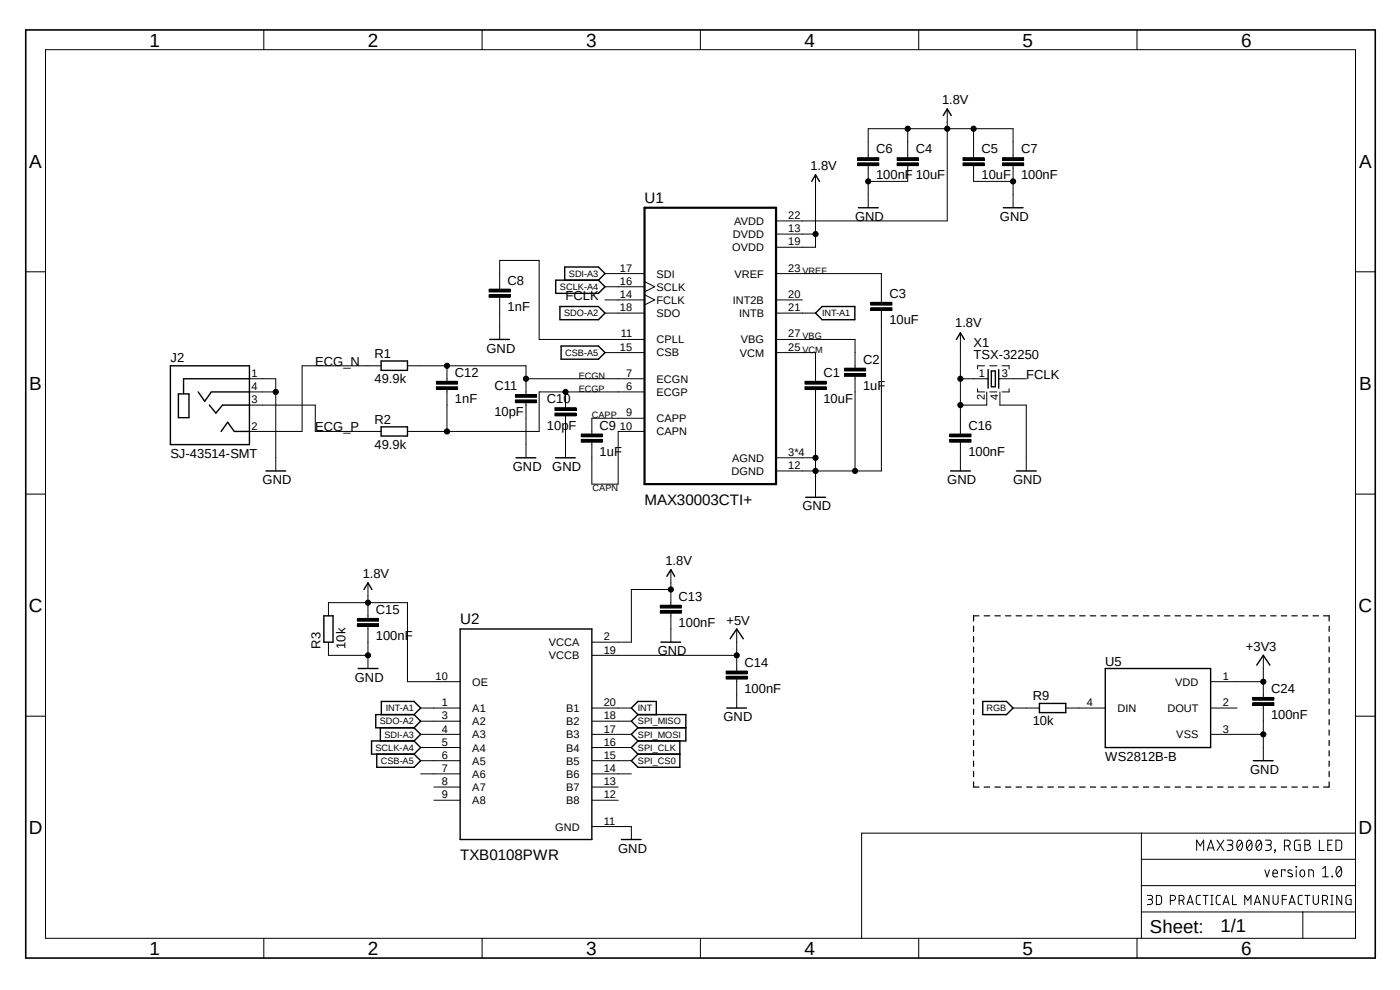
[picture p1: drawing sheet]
<svg xmlns="http://www.w3.org/2000/svg" width="297mm" height="210mm" viewBox="0 0 297 210" stroke-linecap="round" stroke-linejoin="round" font-family="sans-serif">
<path d="M4.9 6l287.2 197.9M292.1 6l-287.2 197.9" fill="none" stroke="#fff" stroke-width=".21"/>
<g fill="none" stroke="#000" stroke-width=".25">
<path d="M206.5 132.8v1.1M206.5 135v1.1M206.5 137.2v1.1M206.5 139.4v1.1M207.7 130.6h-1.2v1.1M208.8 130.6h1.2M211.1 130.6h1.1M213.3 130.6h1.2M215.6 130.6h1.1M217.8 130.6h1.1M220 130.6h1.2M222.3 130.6h1.2"/>
<path d="M224.5 130.6h1.2M226.8 130.6h1.2M229.1 130.6h1.1M231.3 130.6h1.2M233.6 130.6h1.1M235.8 130.6h1.1M238 130.6h1.2M240.3 130.6h1.2M242.6 130.6h1.1M244.8 130.6h1.2M247.1 130.6h1.1M249.3 130.6h1.1"/>
<path d="M251.5 130.6h1.2M253.8 130.6h1.2M256.1 130.6h1.1M258.3 130.6h1.2M260.6 130.6h1.1M262.8 130.6h1.1M265 130.6h1.2M267.3 130.6h1.2M269.6 130.6h1.1M271.8 130.6h1.2M274.1 130.6h1.1M276.3 130.6h1.2"/>
<path d="M278.6 130.6h1.1M280.8 130.6h1.2v1.1M282 132.8v1.1M282 135v1.1M282 137.2v1.1M282 139.4v1.1M206.5 141.6v1.1M206.5 143.8v1.1M206.5 146v1.2M206.5 148.3v1.1M206.5 150.5v1.1M206.5 152.7v1.1"/>
<path d="M206.5 154.9v1.1M206.5 157.1v1.1M206.5 159.3v1.1M282 141.6v1.1M282 143.8v1.1M282 146v1.2M282 148.3v1.1M282 150.5v1.1M282 152.7v1.1M282 154.9v1.1M282 157.1v1.1M282 159.3v1.1"/>
<path d="M206.5 161.5v1.1M206.5 163.7v1.1M206.5 165.9v1.1h1.2M208.8 167h1.2M211.1 167h1.1M213.3 167h1.2M215.6 167h1.1M217.8 167h1.1M220 167h1.2M222.3 167h1.2M224.5 167h1.2M226.8 167h1.2"/>
<path d="M229.1 167h1.1M231.3 167h1.2M233.6 167h1.1M235.8 167h1.1M238 167h1.2M240.3 167h1.2M242.6 167h1.1M244.8 167h1.2M247.1 167h1.1M249.3 167h1.1M251.5 167h1.2M253.8 167h1.2"/>
<path d="M256.1 167h1.1M258.3 167h1.2M260.6 167h1.1M262.8 167h1.1M265 167h1.2M267.3 167h1.2M269.6 167h1.1M271.8 167h1.2M274.1 167h1.1M276.3 167h1.2M278.6 167h1.1M282 161.5v1.1"/>
<path d="M282 163.7v1.1M282 165.9v1.1h-1.2"/>
</g>
<g fill="none" stroke="#000" stroke-width=".3">
<path d="M172.2 38.5l.8-1.4 .9 1.4M200.1 24.5l.9-1.4 .8 1.4M117.9 59.4h9.1l1.4 1.4-1.4 1.4h-9.1zM119.8 59.4v-2.8h7.2l1.4 1.4-1.4 1.4M182.1 44.1h4.2M212.9 44.1h4.1M36.2 77.6h16.7v16.7h-16.7zM80.9 76.6h5.5v2h-5.5zM103.9 72h4.2M118.8 65h8.2l1.4 1.4-1.4 1.4h-8.2zM119 73.4h8l1.4 1.4-1.4 1.4h-8zM173 66.4l1.4-1.4h7v2.8h-7z"/>
<path d="M202.9 72l.9-1.4 .8 1.4M209.6 78.4v3.9M210.3 78.7h.9v3.3h-.9zM211.9 78.4v3.9M37.8 83.6h2.3v5h-2.3zM42 83.1l1.4 2 1.4-2M44.4 85.9l1.4 1.7 1.4-1.7h5.7M45 83.1h7.9M46.9 91.5l1.4-1.9 1.4 1.9h3.2M52.9 80.3h-14v3.1M56.4 99.9h4.2M80.9 90.6h5.5v1.9h-5.5z"/>
<path d="M109.5 97.1h4.2M117.9 97.1h4.1M201.7 99.9h4.2M215.6 99.9h4.2M170.9 105.5h4.2M68.7 130.6h2v5.6h-2zM77.2 125.1l.9-1.4 .8 1.4M97.6 133.4h28v44.7h-28zM140.2 136.2h4.2M141.5 122.3l.8-1.4 .8 1.4M154.9 135.5l1.4-2.1 1.4 2.1M76 141.8h4.2"/>
<path d="M79.9 160v2.8h7.9l1.4-1.4-1.4-1.4M80.7 154.4v2.8M80.9 151.6v-2.8h6.9l1.4 1.4-1.4 1.4M87.8 151.6h-8.1v2.8h8.1M87.8 157.2h-9v2.8h9M87.8 154.4l1.4 1.4-1.4 1.4M87.8 157.2l1.4 1.4-1.4 1.4M87.8 151.6l1.4 1.4-1.4 1.4M135.3 154.4l-1.4 1.4 1.4 1.4M135.3 154.4h10.2M135.3 151.6h10.2v5.6h-10.2M135.3 151.6l-1.4 1.4 1.4 1.4"/>
<path d="M135.3 157.2l-1.4 1.4 1.4 1.4M135.3 160h8.9M135.3 151.6l-1.4-1.4 1.4-1.4h3.9v2.8M144.2 157.2v5.6h-8.9l-1.4-1.4 1.4-1.4M154.2 150.2h4.2M208.5 148.8h5l1.4 1.4-1.4 1.4h-5zM220.5 149.2h5.6v2h-5.6zM234.5 141.8h22.3v16.8h-22.3zM266.6 141.1l1.4-2.1 1.4 2.1M131.8 178.1h4.2M265.9 161.4h4.2"/>
</g>
<g fill="none" stroke="#000" stroke-width=".21">
<path d="M9.7 10.5h277.9v188.6h-277.9zM56 6.3v4.2M102.3 6.3v4.2M148.6 6.3v4.2M194.9 6.3v4.2M241.2 6.3v4.2M173 37.1v15.4h-8.4M181.9 34.5h4.5v.6h-4.5zM181.9 33.4h4.5v.6h-4.5zM184.2 33.4v-6.1h30.7v6.1M184.2 35.1v9M190.3 34.5h4.5v.6h-4.5z"/>
<path d="M190.3 33.4h4.5v.6h-4.5zM192.6 27.3v6.1M192.6 35.1v3.4h-8.4M201 23.1v23.8h-36.4M204.3 34.5h4.5v.6h-4.5zM204.3 33.4h4.5v.6h-4.5zM206.5 27.3v6.1M206.5 35.1v3.4h8.4M212.7 34.5h4.5v.6h-4.5zM212.7 33.4h4.5v.6h-4.5zM214.9 35.1v9M5.5 57.7h4.2"/>
<path d="M128.4 58h8.3M136.7 59.7l2.2 1.1-2.2 1.1M164.6 58h22.4v6.2M164.6 49.7h8.4M287.6 57.7h4.2M80.9 77.6h-16.8v13.9h-11.2M86.4 77.6h25.2v6.1M94.8 77.6v3.3M103.8 62.5h4.4v.6h-4.4zM103.8 61.3h4.4v.6h-4.4zM106 61.4v-6.2h8.4v16.8h22.3M106 63v9"/>
<path d="M128.4 74.8h8.3M128.4 63.6h8.3M128.4 60.8h8.3M128.4 66.4h8.3M136.7 62.5l2.2 1.1-2.2 1.1M164.6 72h16.8v6.1M164.6 74.8h8.4v6.1M164.6 63.6h5.6M164.6 66.4h8.4M179.2 79.2h4.4v.6h-4.4zM179.2 78.1h4.4v.6h-4.4zM181.4 79.8v20.1"/>
<path d="M184.7 65.3h4.5v.6h-4.5zM184.7 64.1h4.5v.6h-4.5zM187 65.8v34.1h-22.4M203.8 70.6v21.5M208.9 77.6h-1.5v.7M210 77.6h1.5M212.6 77.6h1.5v.7M52.9 85.9h14v5.6h14M52.9 80.3h5.6v19.6M52.9 83.1h5.6M92.6 82h4.5v.6h-4.5zM92.6 80.9h4.5v.6h-4.5z"/>
<path d="M94.8 82.6v8.9M109.3 84.8h4.5v.6h-4.5zM109.3 83.7h4.5v.6h-4.5zM111.6 80.3h25.1M111.6 85.4v11.7M117.7 87.6h4.5v.6h-4.5zM117.7 86.5h4.5v.6h-4.5zM120 83.1v3.4M120 88.2v8.9M123.3 93.2h4.5v.6h-4.5zM123.3 92.1h4.5v.6h-4.5zM136.7 83.1h-22.3v8.4h-28"/>
<path d="M136.7 91.5h-5.6v11.2h-5.5v-8.9M136.7 88.7h-11.1v3.4M164.6 97.1h8.4M170.8 82h4.5v.6h-4.5zM170.8 80.9h4.5v.6h-4.5zM173 82.6v22.9M201.5 93.2h4.5v.6h-4.5zM201.5 92.1h4.5v.6h-4.5zM203.8 80.3h5.8M203.8 93.8v6.1M207.4 82.5v.6h1.5M209.3 83.1v2.8h-5.5"/>
<path d="M210 83.1h1.5M211.9 80.3h5.8M212.1 83.1v2.8h5.6v14M214.1 82.5v.6h-1.5M5.5 104.8h4.2M287.6 104.8h4.2M69.7 130.6v-2.8h16.7v16.8h11.2M69.7 136.2v2.8h8.4M75.8 132.3h4.5v.6h-4.5zM75.8 131.2h4.5v.6h-4.5zM78.1 123.7v7.5M78.1 132.9v8.9"/>
<path d="M125.6 139h30.7M140.1 129.5h4.5v.6h-4.5zM140.1 128.4h4.5v.6h-4.5zM142.3 120.9v7.5M142.3 130.1v6.1M142.3 125.1h-8.4v11.1h-8.3M156.3 133.4v9M268 139v9M5.5 151.9h4.2M89.2 150.2h8.4M89.2 155.8h8.4M89.2 153h8.4"/>
<path d="M89.2 158.6h8.4M125.6 150.2h8.3M125.6 155.8h8.3M125.6 153h8.3M125.6 158.6h8.3M154.1 143.5h4.4v.6h-4.4zM154.1 142.4h4.4v.6h-4.4zM156.3 144.1v6.1M214.9 150.2h5.6M226.1 150.2h8.4M256.8 150.2h5.6M256.8 144.6h11.2"/>
<path d="M256.8 155.8h11.2M265.8 149.1h4.5v.5h-4.5zM265.8 148h4.5v.5h-4.5zM268 149.6v11.8M287.6 151.9h4.2M89.2 161.4h8.4M89.2 164.2h8.4M92 167h5.6M92 169.8h5.6M125.6 161.4h8.3M125.6 164.2h8.3M125.6 167h5.5"/>
<path d="M125.6 169.8h5.5M125.6 175.3h8.3v2.8M242.1 176.7v22.4M256.3 179.9h1.1M258.2 178.2l1.4 2.2M259.6 178.2l-1.4 2.2M260.3 178.2h.8a.49 .49 0 0 1 .4 .5 .49 .49 0 0 1-.4 .5h-.5M260.9 179.2a.61 .61 0 0 1 .7 .6 .61 .61 0 0 1-.7 .6h-.6M262.6 178.4l.4-.2a1.31 1.31 0 0 1 .2 2.2h-.2a1.42 1.42 0 0 1-.4-2zM263.5 178.7l-1 1.2M264.7 178.4l.3-.2a1.31 1.31 0 0 1 .2 2.2h-.2a1.38 1.38 0 0 1-.3-2zM265.5 178.7l-1 1.2"/>
<path d="M266.7 178.4l.4-.2a1.32 1.32 0 0 1 0 2.2 1.34 1.34 0 0 1-.4-2zM267.5 178.7l-.9 1.2M268.5 178.2h.7a.49 .49 0 0 1 .5 .5 .49 .49 0 0 1-.5 .5h-.5M269.1 179.2a.61 .61 0 0 1 .6 .6 .61 .61 0 0 1-.6 .6h-.6M272.5 179.5h.6a.61 .61 0 0 0 .6-.7 .61 .61 0 0 0-.6-.6h-.6v2.2M273.3 179.5l.4 .9M275.8 178.2l-1 .1-.1 .2-.1 1.4 .2 .4 1 .1v-1.2h-.3M276.8 178.2h.6a.49 .49 0 0 1 .5 .5 .49 .49 0 0 1-.5 .5 .61 .61 0 0 1 .6 .6 .61 .61 0 0 1-.6 .6h-.6zM276.8 179.2h.6M279.9 178.2v2.2h1M281.7 179.2h.7M282.7 178.2h-1v2.2h1"/>
<path d="M283.4 178.2h.7a.58 .58 0 0 1 .5 .6v1a.58 .58 0 0 1-.5 .6h-.7zM287.6 176.7h-104.8v22.4M56 199.1v4.1M102.3 199.1v4.1M148.6 199.1v4.1M194.9 199.1v4.1M241.2 199.1v4.1M242.1 193.5h45.5M242.1 187.9h45.5M242.1 182.3h45.5M243.4 189.9h.7a.42 .42 0 0 1 .4 .5 .42 .42 0 0 1-.4 .4h-.5M244 190.8a.55 .55 0 0 1 .5 .5 .55 .55 0 0 1-.5 .6h-.6"/>
<path d="M245.3 189.9h.6a.51 .51 0 0 1 .5 .6v.8l-.1 .4-1 .2zM248.3 191h.5a.53 .53 0 0 0 .6-.5 .53 .53 0 0 0-.6-.6h-.5v2M250.1 191h.6a.53 .53 0 0 0 .5-.5 .53 .53 0 0 0-.5-.6h-.6v2M250.8 191l.4 .9M251.8 191.9l.7-2 .7 2M252 191.4h1M253.9 180.4v-2.2l.7 1.3 .8-1.3v2.2M254.7 189.9l-.7 .1-.2 .4 .1 1.3 .4 .2h.4M255.2 189.9h1.1M255.8 189.9v2M256.1 180.4l.8-2.2 .7 2.2M256.9 191.9h.4"/>
<path d="M256.9 189.9h.4M257.1 189.9v2M258.9 189.9l-.7 .1-.2 .4 .1 1.3 .4 .2h.4M259.5 191.9l.6-2 .7 2M259.6 191.4h1M261.5 189.9v2h.8M264.1 191.9v-2l.6 1.1 .7-1.1v2M266.1 191.9l.6-2 .7 2M266.3 191.4h1M268.4 184.5l.4 1.5 .5-1.5M269.2 189.9v2l-1.1-2v2M270 185.3h1a.51 .51 0 0 0-.3-.8 .51 .51 0 0 0-.7 .5l.1 .8 .9 .2"/>
<path d="M270.1 189.9v1.4a.53 .53 0 0 0 .5 .6 .53 .53 0 0 0 .5-.6v-1.4M270.5 180.3l.1 .1zM270.6 180.4l-.2 .5M272 190.8h.9M272.6 184.8v-.3h-.7v1.5M272.9 189.9h-.9v2M273.5 191.9l.6-2 .7 2M273.6 191.4h1M274.1 184.7a.62 .62 0 0 0-.8 0v.3l.7 .4 .2 .4a.75 .75 0 0 1-1 .1M275 183.8l.1 .1zM275 184.5v1.5M276 184.7a.45 .45 0 0 1 .5-.1 .45 .45 0 0 1 .3 .4v.5a.49 .49 0 0 1-.5 .5 .49 .49 0 0 1-.5-.5v-.7z"/>
<path d="M276.3 189.9l-.7 .1-.2 .4 .1 1.3 .3 .2h.5M276.4 193.5v5.6M276.8 189.9h1.1M277.4 189.9v2M277.7 186v-1.5l.9 .2v1.3M278.6 189.9v1.4a.55 .55 0 0 0 .5 .6 .55 .55 0 0 0 .6-.6v-1.4M280.6 191h.5a.53 .53 0 0 0 .6-.5 .53 .53 0 0 0-.6-.6h-.5v2M280.6 186h1.2M280.6 184.3l.6-.5v2.2M281.2 191l.5 .9M282.4 191.9h.4M282.4 189.9h.4"/>
<path d="M282.6 185.9l.1 .1zM282.6 189.9v2M283.7 183.9h.5a1.41 1.41 0 0 1-.1 2.1 1.37 1.37 0 0 1-.4-2.1zM284.5 184.3l-1 1.2M284.6 189.9v2l-1-2v2M286.6 189.9l-.9 .1-.1 .2-.1 1.2 .2 .4 .9 .1v-1.1h-.3"/>
<circle cx="184.2" cy="38.5" r=".55"/>
<circle cx="192.6" cy="27.3" r=".55"/>
<circle cx="201" cy="27.3" r=".55"/>
<circle cx="206.5" cy="27.3" r=".55"/>
<circle cx="214.9" cy="38.5" r=".55"/>
<circle cx="173" cy="49.7" r=".55"/>
<circle cx="94.8" cy="77.6" r=".55"/>
<circle cx="58.5" cy="83.1" r=".55"/>
<circle cx="94.8" cy="91.5" r=".55"/>
<circle cx="111.6" cy="80.3" r=".55"/>
<circle cx="120" cy="83.1" r=".55"/>
<circle cx="173" cy="99.9" r=".55"/>
<circle cx="173" cy="97.1" r=".55"/>
<circle cx="181.4" cy="99.9" r=".55"/>
<circle cx="203.8" cy="85.9" r=".55"/>
<circle cx="203.8" cy="80.3" r=".55"/>
<circle cx="78.1" cy="139" r=".55"/>
<circle cx="78.1" cy="127.8" r=".55"/>
<circle cx="142.3" cy="125.1" r=".55"/>
<circle cx="156.3" cy="139" r=".55"/>
<circle cx="268" cy="144.6" r=".55"/>
<circle cx="268" cy="155.8" r=".55"/>
</g>
<path d="M5.5 6.3h286.3v196.9h-286.3z" fill="none" stroke="#000" stroke-width=".34"/>
<g fill="#000">
<path d="M181.9 34.5h4.5v.6h-4.5z" fill-rule="evenodd"/>
<path d="M181.9 33.4h4.5v.6h-4.5z" fill-rule="evenodd"/>
<path d="M190.3 34.5h4.5v.6h-4.5z" fill-rule="evenodd"/>
<path d="M190.3 33.4h4.5v.6h-4.5z" fill-rule="evenodd"/>
<path d="M204.3 34.5h4.5v.6h-4.5z" fill-rule="evenodd"/>
<path d="M204.3 33.4h4.5v.6h-4.5z" fill-rule="evenodd"/>
<path d="M212.7 34.5h4.5v.6h-4.5z" fill-rule="evenodd"/>
<path d="M212.7 33.4h4.5v.6h-4.5z" fill-rule="evenodd"/>
<path d="M103.8 62.5h4.4v.6h-4.4z" fill-rule="evenodd"/>
<path d="M103.8 61.3h4.4v.6h-4.4z" fill-rule="evenodd"/>
<path d="M179.2 79.2h4.4v.6h-4.4z" fill-rule="evenodd"/>
<path d="M179.2 78.1h4.4v.6h-4.4z" fill-rule="evenodd"/>
<path d="M184.7 65.3h4.5v.6h-4.5z" fill-rule="evenodd"/>
<path d="M184.7 64.1h4.5v.6h-4.5z" fill-rule="evenodd"/>
<path d="M92.6 82h4.5v.6h-4.5z" fill-rule="evenodd"/>
<path d="M92.6 80.9h4.5v.6h-4.5z" fill-rule="evenodd"/>
<path d="M109.3 84.8h4.5v.6h-4.5z" fill-rule="evenodd"/>
<path d="M109.3 83.7h4.5v.6h-4.5z" fill-rule="evenodd"/>
<path d="M117.7 87.6h4.5v.6h-4.5z" fill-rule="evenodd"/>
<path d="M117.7 86.5h4.5v.6h-4.5z" fill-rule="evenodd"/>
<path d="M123.3 93.2h4.5v.6h-4.5z" fill-rule="evenodd"/>
<path d="M123.3 92.1h4.5v.6h-4.5z" fill-rule="evenodd"/>
<path d="M170.8 82h4.5v.6h-4.5z" fill-rule="evenodd"/>
<path d="M170.8 80.9h4.5v.6h-4.5z" fill-rule="evenodd"/>
<path d="M201.5 93.2h4.5v.6h-4.5z" fill-rule="evenodd"/>
<path d="M201.5 92.1h4.5v.6h-4.5z" fill-rule="evenodd"/>
<path d="M75.8 132.3h4.5v.6h-4.5z" fill-rule="evenodd"/>
<path d="M75.8 131.2h4.5v.6h-4.5z" fill-rule="evenodd"/>
<path d="M140.1 129.5h4.5v.6h-4.5z" fill-rule="evenodd"/>
<path d="M140.1 128.4h4.5v.6h-4.5z" fill-rule="evenodd"/>
<path d="M154.1 143.5h4.4v.6h-4.4z" fill-rule="evenodd"/>
<path d="M154.1 142.4h4.4v.6h-4.4z" fill-rule="evenodd"/>
<path d="M265.8 149.1h4.5v.5h-4.5z" fill-rule="evenodd"/>
<path d="M265.8 148h4.5v.5h-4.5z" fill-rule="evenodd"/>
<circle cx="184.2" cy="38.5" r=".55"/>
<circle cx="192.6" cy="27.3" r=".55"/>
<circle cx="201" cy="27.3" r=".55"/>
<circle cx="206.5" cy="27.3" r=".55"/>
<circle cx="214.9" cy="38.5" r=".55"/>
<circle cx="173" cy="49.7" r=".55"/>
<circle cx="94.8" cy="77.6" r=".55"/>
<circle cx="58.5" cy="83.1" r=".55"/>
<circle cx="94.8" cy="91.5" r=".55"/>
<circle cx="111.6" cy="80.3" r=".55"/>
<circle cx="120" cy="83.1" r=".55"/>
<circle cx="173" cy="99.9" r=".55"/>
<circle cx="173" cy="97.1" r=".55"/>
<circle cx="181.4" cy="99.9" r=".55"/>
<circle cx="203.8" cy="85.9" r=".55"/>
<circle cx="203.8" cy="80.3" r=".55"/>
<circle cx="78.1" cy="139" r=".55"/>
<circle cx="78.1" cy="127.8" r=".55"/>
<circle cx="142.3" cy="125.1" r=".55"/>
<circle cx="156.3" cy="139" r=".55"/>
<circle cx="268" cy="144.6" r=".55"/>
<circle cx="268" cy="155.8" r=".55"/>
</g>
<path d="M136.7 44.1h27.9v58.6h-27.9z" fill="none" stroke="#000" stroke-width=".47"/>
<g font-size="4">
<text x="31.7" y="9.9">1</text>
<text x="78" y="9.9">2</text>
<text x="124.3" y="9.9">3</text>
<text x="170.6" y="9.9">4</text>
<text x="217" y="9.9">5</text>
<text x="263.3" y="9.9">6</text>
<text x="6.2" y="35.6">A</text>
<text x="288.3" y="35.6">A</text>
<text x="6.2" y="82.7">B</text>
<text x="288.3" y="82.7">B</text>
<text x="6.1" y="129.8">C</text>
<text x="288.2" y="129.8">C</text>
<text x="6.1" y="177">D</text>
<text x="288.2" y="177">D</text>
<text x="31.7" y="202.6">1</text>
<text x="78" y="202.6">2</text>
<text x="124.3" y="202.6">3</text>
<text x="170.6" y="202.6">4</text>
<text x="217" y="202.6">5</text>
<text x="263.3" y="202.6">6</text>
</g>
<g font-size="3.9">
<text x="244" y="197.8">Sheet:</text>
<text x="258.9" y="197.7">1/1</text>
</g>
<g font-size="3.2">
<text x="136.7" y="43">U1</text>
<text x="136.7" y="107.1">MAX30003CTI+</text>
<text x="97.6" y="132.3">U2</text>
<text x="97.6" y="182.5">TXB0108PWR</text>
</g>
<g font-size="2.8">
<text x="199.9" y="22">1.8V</text>
<text x="171.9" y="36">1.8V</text>
<text x="185.9" y="32.5">C6</text>
<text x="194.3" y="32.5">C4</text>
<text x="208.2" y="32.5">C5</text>
<text x="216.6" y="32.5">C7</text>
<text x="185.9" y="38.1">100nF 10uF</text>
<text x="208.2" y="38.1">10uF</text>
<text x="216.6" y="38.1">100nF</text>
<text x="181.4" y="46.9">GND</text>
<text x="212.1" y="46.9">GND</text>
<text x="107.7" y="66">1nF</text>
<text x="107.7" y="60.4">C8</text>
<text x="120" y="63.6">FCLK</text>
<text x="188.7" y="63.2">C3</text>
<text x="188.7" y="68.8">10uF</text>
<text x="202.6" y="69.5">1.8V</text>
<text x="36.2" y="76.7">J2</text>
<text x="66.9" y="77.6">ECG_N</text>
<text x="79.5" y="75.9">R1</text>
<text x="103.2" y="74.8">GND</text>
<text x="183.1" y="77.2">C2</text>
<text x="206.5" y="76.2">TSX-32250</text>
<text x="206.5" y="73.7">X1</text>
<text x="79.5" y="81.2">49.9k</text>
<text x="96.5" y="80">C12</text>
<text x="104.9" y="82.8">C11</text>
<text x="174.7" y="80">C1</text>
<text x="183.1" y="82.8">1uF</text>
<text x="217.7" y="80.4">FCLK</text>
<text x="79.5" y="89.9">R2</text>
<text x="96.5" y="85.6">1nF</text>
<text x="104.9" y="88.3">10pF</text>
<text x="116" y="85.6">C10</text>
<text x="174.7" y="85.6">10uF</text>
<text x="66.9" y="91.5">ECG_P</text>
<text x="79.5" y="95.2">49.9k</text>
<text x="116" y="91.1">10pF</text>
<text x="127.2" y="91.1">C9</text>
<text x="205.4" y="91.1">C16</text>
<text x="36.2" y="97.2">SJ-43514-SMT</text>
<text x="108.8" y="99.9">GND</text>
<text x="117.2" y="99.9">GND</text>
<text x="127.2" y="96.7">1uF</text>
<text x="205.4" y="96.7">100nF</text>
<text x="55.7" y="102.7">GND</text>
<text x="201" y="102.7">GND</text>
<text x="214.9" y="102.7">GND</text>
<text x="170.2" y="108.3">GND</text>
<text x="141.2" y="119.8">1.8V</text>
<text x="77" y="122.6">1.8V</text>
<text x="79.8" y="130.2">C15</text>
<text x="144" y="127.4">C13</text>
<text x="68" y="137.6" transform="rotate(-90 68 137.6)">R3</text>
<text x="73.3" y="137.6" transform="rotate(-90 73.3 137.6)">10k</text>
<text x="79.8" y="135.8">100nF</text>
<text x="144" y="133">100nF</text>
<text x="154.1" y="132.6">+5V</text>
<text x="139.5" y="139">GND</text>
<text x="157.9" y="141.4">C14</text>
<text x="234.5" y="141.3">U5</text>
<text x="264.3" y="138.2">+3V3</text>
<text x="75.3" y="144.6">GND</text>
<text x="157.9" y="147">100nF</text>
<text x="219.1" y="148.5">R9</text>
<text x="269.7" y="147">C24</text>
<text x="153.5" y="153">GND</text>
<text x="219.1" y="153.8">10k</text>
<text x="269.7" y="152.6">100nF</text>
<text x="234.5" y="161.4">WS2812B-B</text>
<text x="265.2" y="164.2">GND</text>
<text x="131.1" y="180.9">GND</text>
</g>
<g font-size="2.3">
<text x="155.7" y="47.7">AVDD</text>
<text x="167.2" y="46.5">22</text>
<text x="155.3" y="53.3">OVDD</text>
<text x="155.5" y="50.5">DVDD</text>
<text x="167.2" y="49.3">13</text>
<text x="167.2" y="52.1">19</text>
<text x="131.5" y="57.6">17</text>
<text x="139.3" y="58.9">SDI</text>
<text x="155.8" y="58.9">VREF</text>
<text x="167.2" y="57.6">23</text>
<text x="131.5" y="63.2">14</text>
<text x="131.5" y="60.4">16</text>
<text x="131.5" y="66">18</text>
<text x="139.3" y="64.4">FCLK</text>
<text x="139.3" y="61.6">SCLK</text>
<text x="155.5" y="64.5">INT2B</text>
<text x="167.2" y="63.2">20</text>
<text x="167.2" y="66">21</text>
<text x="131.7" y="71.6">11</text>
<text x="139.3" y="67.2">SDO</text>
<text x="156.8" y="67.3">INTB</text>
<text x="167.2" y="71.6">27</text>
<text x="131.5" y="74.4">15</text>
<text x="139.3" y="72.8">CPLL</text>
<text x="139.3" y="75.6">CSB</text>
<text x="156.9" y="75.7">VCM</text>
<text x="157.1" y="72.9">VBG</text>
<text x="167.2" y="74.4">25</text>
<text x="53.3" y="80">1</text>
<text x="53.3" y="82.8">4</text>
<text x="132.8" y="80">7</text>
<text x="132.8" y="82.8">6</text>
<text x="139.3" y="81.2">ECGN</text>
<text x="139.3" y="84">ECGP</text>
<text x="207.6" y="80">1</text>
<text x="212.5" y="80">3</text>
<text x="53.3" y="85.6">3</text>
<text x="132.8" y="88.4">9</text>
<text x="139.3" y="89.6">CAPP</text>
<text x="209" y="84.9" transform="rotate(-90 209 84.9)">2</text>
<text x="211.8" y="84.9" transform="rotate(-90 211.8 84.9)">4</text>
<text x="53.3" y="91.1">2</text>
<text x="131.5" y="91.1">10</text>
<text x="139.3" y="92.4">CAPN</text>
<text x="155.2" y="100.8">DGND</text>
<text x="155.3" y="98">AGND</text>
<text x="167.2" y="96.7">3*4</text>
<text x="167.2" y="99.5">12</text>
<text x="116.5" y="137.1">VCCA</text>
<text x="128.1" y="135.9">2</text>
<text x="116.5" y="139.9">VCCB</text>
<text x="128.1" y="138.6">19</text>
<text x="92.4" y="144.2">10</text>
<text x="93.7" y="149.8">1</text>
<text x="100.2" y="145.5">OE</text>
<text x="128.1" y="149.8">20</text>
<text x="230.6" y="149.8">4</text>
<text x="249.3" y="145.5">VDD</text>
<text x="259.4" y="149.8">2</text>
<text x="259.4" y="144.2">1</text>
<text x="93.7" y="152.6">3</text>
<text x="93.7" y="155.4">4</text>
<text x="100.2" y="151">A1</text>
<text x="100.2" y="153.8">A2</text>
<text x="120.1" y="151">B1</text>
<text x="120.1" y="153.8">B2</text>
<text x="128.1" y="152.6">18</text>
<text x="128.1" y="155.4">17</text>
<text x="237.1" y="151">DIN</text>
<text x="247.7" y="151">DOUT</text>
<text x="259.4" y="155.4">3</text>
<text x="93.7" y="158.2">5</text>
<text x="93.7" y="161">6</text>
<text x="100.2" y="156.6">A3</text>
<text x="100.2" y="159.4">A4</text>
<text x="120.1" y="156.6">B3</text>
<text x="120.1" y="159.4">B4</text>
<text x="128.1" y="158.2">16</text>
<text x="128.1" y="161">15</text>
<text x="249.6" y="156.6">VSS</text>
<text x="93.7" y="163.7">7</text>
<text x="93.7" y="166.5">8</text>
<text x="100.2" y="162.2">A5</text>
<text x="100.2" y="165">A6</text>
<text x="100.2" y="167.8">A7</text>
<text x="120.1" y="162.2">B5</text>
<text x="120.1" y="165">B6</text>
<text x="120.1" y="167.8">B7</text>
<text x="128.1" y="163.7">14</text>
<text x="128.1" y="166.5">13</text>
<text x="93.7" y="169.3">9</text>
<text x="100.2" y="170.6">A8</text>
<text x="120.1" y="170.6">B8</text>
<text x="128.1" y="169.3">12</text>
<text x="117.8" y="176.2">GND</text>
<text x="128.1" y="174.9">11</text>
</g>
<g font-size="1.9">
<text x="120.7" y="58.7">SDI-A3</text>
<text x="170.2" y="58">VREF</text>
<text x="118.8" y="61.5">SCLK-A4</text>
<text x="119.7" y="67.1">SDO-A2</text>
<text x="174.4" y="67.1">INT-A1</text>
<text x="119.9" y="75.5">CSB-A5</text>
<text x="170.2" y="74.8">VCM</text>
<text x="170.2" y="72">VBG</text>
<text x="122.8" y="80.4">ECGN</text>
<text x="122.8" y="83.1">ECGP</text>
<text x="125.6" y="88.7">CAPP</text>
<text x="125.7" y="104.1">CAPN</text>
<text x="80.6" y="153.7">SDO-A2</text>
<text x="81.8" y="150.9">INT-A1</text>
<text x="135.3" y="153.7">SPI_MISO</text>
<text x="135.3" y="150.9">INT</text>
<text x="209.3" y="150.9">RGB</text>
<text x="79.7" y="159.3">SCLK-A4</text>
<text x="81.6" y="156.5">SDI-A3</text>
<text x="135.3" y="156.5">SPI_MOSI</text>
<text x="135.3" y="159.3">SPI_CLK</text>
<text x="80.8" y="162.1">CSB-A5</text>
<text x="135.3" y="162.1">SPI_CS0</text>
</g>
</svg>
